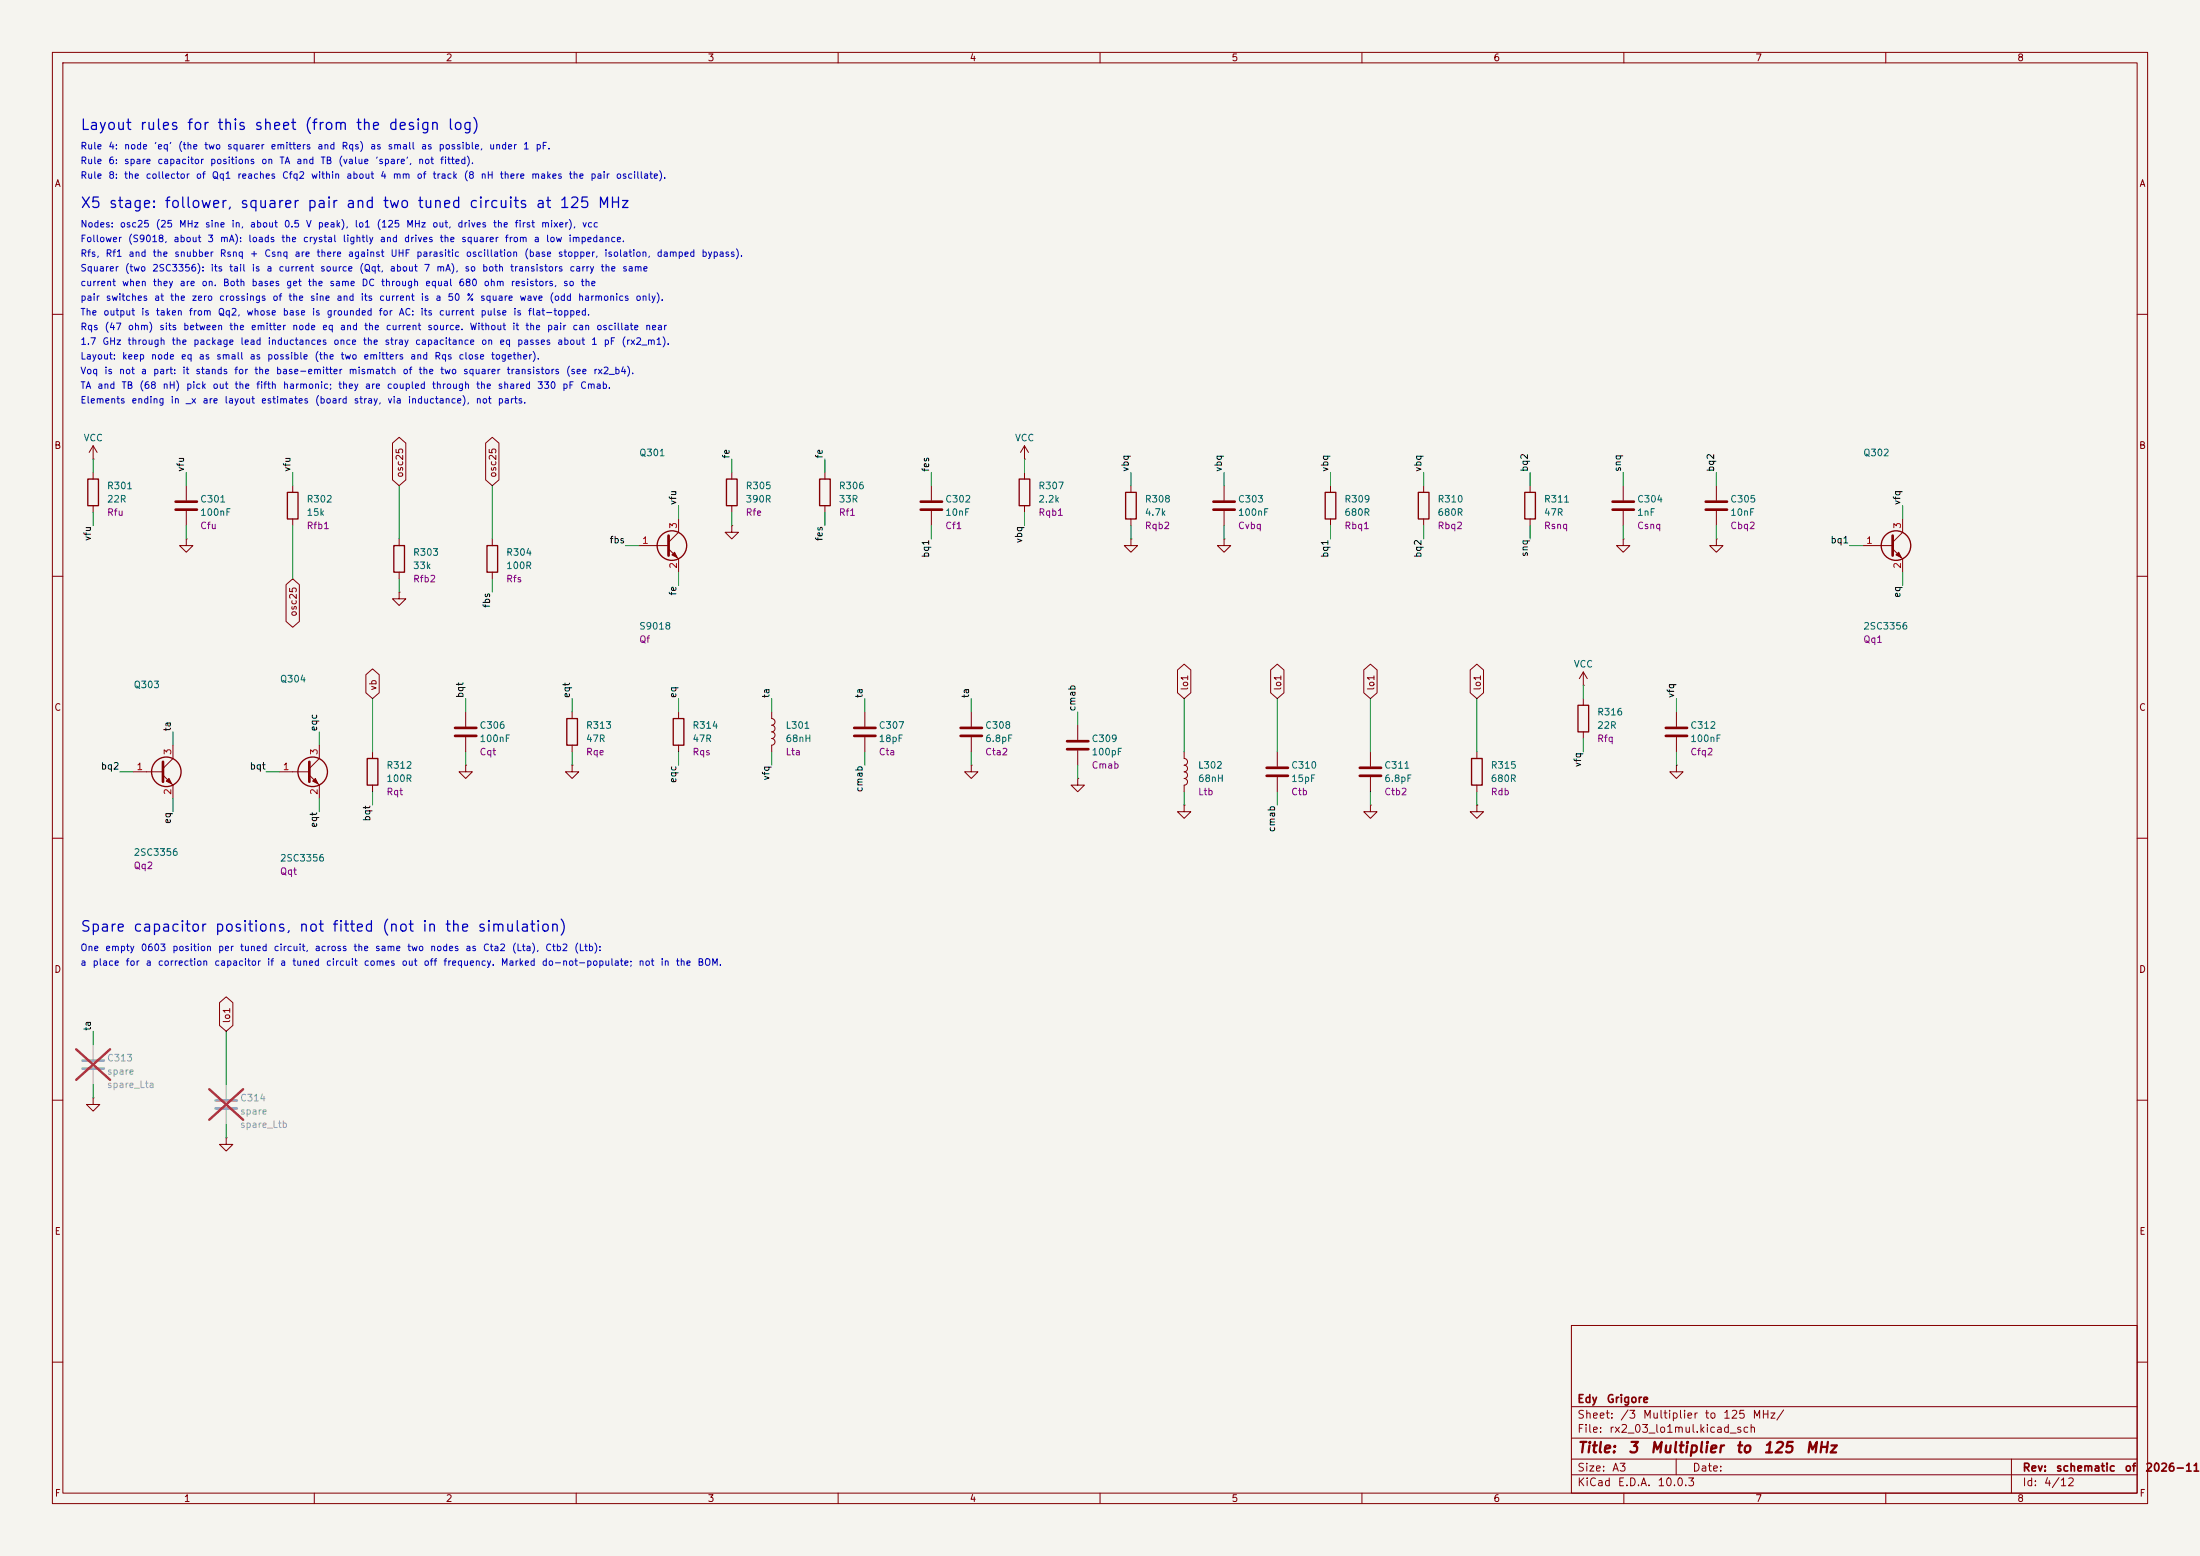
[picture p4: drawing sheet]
<svg xmlns="http://www.w3.org/2000/svg" width="420mm" height="297mm" viewBox="0 0 420 297" stroke-linecap="round" stroke-linejoin="round" font-family="sans-serif">
<path d="M0 0h420v297h-420z" fill="#f5f4ef" stroke="#f5f4ef" stroke-width=".19"/>
<g fill="none" stroke="#840000" stroke-width=".19">
<path d="M10 10h400v277h-400zM12 12h396v273h-396zM60 10v2M110 10v2M160 10v2M210 10v2M260 10v2M310 10v2M360 10v2M10 60h2M408 60h2M17.8 87.6h.1"/>
<path d="M17.8 85.1l-.8 1.3M17.8 85.1l.7 1.3M17.8 85.1v2.5M17.8 90.2v1.2M17.8 96.5v1.3M35.6 92.7v2.8M35.6 97.5v2.8M55.9 92.7v1.3M55.9 99.1v1.2M74.9 84.6l1.3-1.1 1.3 1.1v7l-1.3 1.1-1.3-1.1zM92.7 84.6l1.3-1.1 1.3 1.1v7l-1.3 1.1-1.3-1.1zM129.5 99.1v2.5l-1.9 1.9"/>
<path d="M139.7 90.2v1.2M139.7 96.5v1.3M157.5 90.2v1.2M157.5 96.5v1.3M177.8 92.7v2.8M177.8 97.5v2.8M195.6 87.6h.1M195.6 85.1v2.5M195.6 90.2v1.2M195.6 96.5v1.3M195.6 85.1l-.8 1.3M195.6 85.1l.7 1.3"/>
<path d="M215.9 92.7v1.3M215.9 99.1v1.2M233.7 92.7v2.8M233.7 97.5v2.8M254 92.7v1.3M254 99.1v1.2M271.8 92.7v1.3M271.8 99.1v1.2M292.1 92.7v1.3M292.1 99.1v1.2M309.9 92.7v2.8M309.9 97.5v2.8"/>
<path d="M327.7 92.7v2.8M327.7 97.5v2.8M363.2 99.1v2.5l-1.9 1.9M10 110h2M35.6 102.9v1.2h1.2l-1.2 1.3-1.3-1.3h1.3M35.6 102.9h.1M54.6 111.6l1.3-1.1 1.3 1.1v7l-1.3 1.1-1.3-1.1zM76.2 113v1.3h1.3l-1.3 1.3-1.3-1.3h1.3M76.2 113h.1M76.2 102.9v1.2M76.2 109.2v1.3M94 102.9v1.2"/>
<path d="M94 109.2v1.3M121.9 104.1h5.7M127.6 104.8l1.9 1.9v2.5M139.7 100.3v1.3h1.3l-1.3 1.3-1.3-1.3h1.3M139.7 100.3h.1M215.9 102.9v1.2h1.3l-1.3 1.3-1.3-1.3h1.3M215.9 102.9h.1M233.7 102.9v1.2h1.2l-1.2 1.3-1.3-1.3h1.3M233.7 102.9h.1M309.9 102.9v1.2h1.2l-1.2 1.3-1.3-1.3h1.3M309.9 102.9h.1M327.7 102.9v1.2h1.2l-1.2 1.3-1.3-1.3h1.3"/>
<path d="M327.7 102.9h.1M355.6 104.1h5.7M361.3 104.8l1.9 1.9v2.5M408 110h2M69.8 128.8l1.3-1.1 1.3 1.1v3.4l-1.3 1.2-1.3-1.2zM88.9 135.9v2.8M109.2 135.9v1.3M129.5 135.9v1.3M147.3 135.9v1.3a.63 .63 0 0 1 .6 .6 .63 .63 0 0 1-.6 .6M147.3 138.4a.63 .63 0 0 1 .6 .7 .63 .63 0 0 1-.6 .6 .64 .64 0 0 1 .6 .6 .64 .64 0 0 1-.6 .7 .64 .64 0 0 1 .6 .6 .64 .64 0 0 1-.6 .6v1.3M165.1 135.9v2.8M185.4 135.9v2.8"/>
<path d="M205.7 138.4v2.8M224.8 127.9l1.3-1.1 1.2 1.1v4.3l-1.2 1.2-1.3-1.2zM242.6 127.9l1.2-1.1 1.3 1.1v4.3l-1.3 1.2-1.2-1.2zM260.3 127.9l1.3-1.1 1.3 1.1v4.3l-1.3 1.2-1.3-1.2zM280.7 127.9l1.2-1.1 1.3 1.1v4.3l-1.3 1.2-1.2-1.2zM302.3 130.8h.1M302.3 128.3v2.5M302.3 133.4v1.2M302.3 139.7v1.3M302.3 128.3l-.8 1.2M302.3 128.3l.7 1.2M320 135.9v2.8"/>
<path d="M10 160h2M25.4 147.3h5.7M31.1 148l1.9 1.9v2.5M33 142.2v2.6l-1.9 1.9M53.3 147.3h5.8M59.1 148l1.9 1.9v2.5M61 142.2v2.6l-1.9 1.9M71.1 143.5v1.3M71.1 149.9v1.2M88.9 146.1v1.2h1.3l-1.3 1.3-1.3-1.3h1.3M88.9 146.1h.1M88.9 140.7v2.8"/>
<path d="M109.2 146.1v1.2h1.3l-1.3 1.3-1.3-1.3h1.3M109.2 146.1h.1M109.2 142.2v1.3M129.5 142.2v1.3M165.1 140.7v2.8M185.4 146.1v1.2h1.3l-1.3 1.3-1.3-1.3h1.3M185.4 146.1h.1M185.4 140.7v2.8M205.7 148.6v1.3h1.3l-1.3 1.2-1.2-1.2h1.2M205.7 148.6h.1M205.7 143.3v2.8M226.1 143.5v1.3a.64 .64 0 0 1 .6 .6 .64 .64 0 0 1-.6 .7 .64 .64 0 0 1 .6 .6 .64 .64 0 0 1-.6 .6 .64 .64 0 0 1 .6 .7 .64 .64 0 0 1-.6 .6"/>
<path d="M226.1 148.6a.64 .64 0 0 1 .6 .6 .64 .64 0 0 1-.6 .7v1.2M226.1 153.7v1.2h1.2l-1.2 1.3-1.3-1.3h1.3M226.1 153.7h.1M243.8 143.5v2.8M243.8 148.3v2.8M261.6 153.7v1.2h1.3l-1.3 1.3-1.3-1.3h1.3M261.6 153.7h.1M261.6 143.5v2.8M261.6 148.3v2.8M281.9 153.7v1.2h1.3l-1.3 1.3-1.2-1.3h1.2M281.9 153.7h.1M281.9 143.5v1.3"/>
<path d="M281.9 149.9v1.2M320 146.1v1.2h1.3l-1.3 1.3-1.2-1.3h1.2M320 146.1h.1M320 140.7v2.8M408 160h2M41.9 191.4l1.3-1.1 1.3 1.1v4.3l-1.3 1.2-1.3-1.2zM10 210h2M17.8 209.6v1.2h1.2l-1.2 1.3-1.3-1.3h1.3M17.8 209.6h.1M43.2 217.2v1.2h1.2l-1.2 1.3-1.3-1.3h1.3M43.2 217.2h.1M408 210h2"/>
<path d="M300 253h108v32h-108zM10 260h2M300 278.5h108M300 274.5h108M300 268.5h108M320 278.5v3M384 278.5v6.5M408 260h2M60 285v2M110 285v2M160 285v2M210 285v2"/>
<path d="M260 285v2M300 281.5h108M310 285v2M360 285v2"/>
</g>
<g fill="none" stroke="#840000" stroke-width=".25">
<path d="M16.8 91.4h2v5.1h-2zM54.9 94h2v5.1h-2zM138.7 91.4h2v5.1h-2zM156.5 91.4h2v5.1h-2zM194.6 91.4h2v5.1h-2zM214.9 94h2v5.1h-2zM253 94h2v5.1h-2zM270.8 94h2v5.1h-2zM291.1 94h2v5.1h-2zM75.2 104.1h2v5.1h-2zM93 104.1h2v5.1h-2zM108.2 137.2h2v5h-2z"/>
<path d="M128.5 137.2h2.1v5h-2.1zM301.2 134.6h2.1v5.1h-2.1zM70.1 144.8h2v5.1h-2zM280.9 144.8h2.1v5.1h-2.1z"/>
<circle cx="128.3" cy="104.1" r="2.82"/>
<circle cx="361.9" cy="104.1" r="2.82"/>
<circle cx="31.7" cy="147.3" r="2.82"/>
<circle cx="59.7" cy="147.3" r="2.82"/>
</g>
<g fill="none" stroke="#840000" stroke-width=".51">
<path d="M33.5 95.8h4.1M33.5 97.3h4.1M175.8 95.8h4M175.8 97.3h4M231.6 95.8h4.1M231.6 97.3h4.1M307.8 95.8h4.1M307.8 97.3h4.1M325.6 95.8h4.1M325.6 97.3h4.1M127.6 102.2v3.8M361.3 102.2v3.8"/>
<path d="M86.9 138.9h4M163.1 138.9h4M183.4 138.9h4.1M318 138.9h4.1M31.1 145.4v3.8M59.1 145.4v3.8M86.9 140.5h4M163.1 140.5h4M183.4 140.5h4.1M203.7 141.5h4.1M203.7 143h4.1M241.8 146.6h4.1"/>
<path d="M241.8 148.1h4.1M259.6 146.6h4.1M259.6 148.1h4.1M318 140.5h4.1"/>
</g>
<g fill="#840000" stroke="#840000" stroke-width=".19">
<path d="M31.7 149.1l.6-.5 .5 1z"/>
<path d="M361.9 105.9l.6-.5 .5 1z"/>
<path d="M60.2 148.6l.5 1-1-.5z"/>
<path d="M128.3 105.9l.5-.5 .5 1z"/>
</g>
<path d="M15.7 202.4h4.1M15.7 204h4.1M41.1 210.1h4.1M41.1 211.6h4.1" fill="none" stroke="#9c9b98" stroke-width=".51"/>
<path d="M17.8 199.4v2.8M17.8 204.2v2.8M43.2 207v2.8M43.2 211.8v2.8" fill="none" stroke="#9c9b98" stroke-width=".19"/>
<path d="M14.5 200.3l6.5 5.8M21 200.3l-6.5 5.8M39.9 207.9l6.5 5.8M46.4 207.9l-6.5 5.8" fill="none" stroke="#e12e31" stroke-width=".46"/>
<g fill="none" stroke="#009600" stroke-width=".19">
<path d="M17.8 87.6v2.6M17.8 97.8v2.5M35.6 90.2v2.5M55.9 90.2v2.5M76.2 92.7v10.2M94 92.7v10.2M129.5 96.5v2.6M139.7 87.6v2.6M139.7 97.8v2.5M157.5 87.6v2.6M157.5 97.8v2.5M177.8 90.2v2.5"/>
<path d="M195.6 87.6v2.6M195.6 97.8v2.5M215.9 90.2v2.5M233.7 90.2v2.5M254 90.2v2.5M271.8 90.2v2.5M292.1 90.2v2.5M309.9 90.2v2.5M327.7 90.2v2.5M363.2 96.5v2.6M35.6 100.3v2.6M55.9 100.3v10.2"/>
<path d="M76.2 110.5v2.5M94 110.5v2.5M119.4 104.1h2.5M129.5 109.2v2.6M177.8 100.3v2.6M215.9 100.3v2.6M233.7 100.3v2.6M254 100.3v2.6M271.8 100.3v2.6M292.1 100.3v2.6M309.9 100.3v2.6M327.7 100.3v2.6"/>
<path d="M353.1 104.1h2.5M363.2 109.2v2.6M33 139.7v2.5M61 139.7v2.5M71.1 133.4v10.1M88.9 133.4v2.5M109.2 133.4v2.5M129.5 133.4v2.5M147.3 133.4v2.5M165.1 133.4v2.5M185.4 133.4v2.5M205.7 135.9v2.5"/>
<path d="M226.1 133.4v10.1M243.8 133.4v10.1M261.6 133.4v10.1M281.9 133.4v10.1M302.3 130.8v2.6M320 133.4v2.5M22.9 147.3h2.5M33 152.4v2.5M50.8 147.3h2.5M61 152.4v2.5M71.1 151.1v2.6M88.9 143.5v2.6"/>
<path d="M109.2 143.5v2.6M129.5 143.5v2.6M147.3 143.5v2.6M165.1 143.5v2.6M185.4 143.5v2.6M205.7 146.1v2.5M226.1 151.1v2.6M243.8 151.1v2.6M261.6 151.1v2.6M281.9 151.1v2.6M302.3 141v2.5M320 143.5v2.6"/>
<path d="M17.8 196.9v2.5M43.2 196.9v10.1M17.8 207v2.6M43.2 214.6v2.6"/>
</g>
<g font-size="2" fill="#0000c2">
<text x="15.2" y="25.3">Layout rules for this sheet (from the design log)</text>
<text x="15.2" y="40.2">X5 stage: follower, squarer pair and two tuned circuits at 125 MHz</text>
<text x="15.2" y="178.3">Spare capacitor positions, not fitted (not in the simulation)</text>
</g>
<g font-size="2" fill="#840000">
<text x="301" y="277.8">Title:</text>
<text x="310.7" y="277.8">3</text>
<text x="314.9" y="277.8">Multiplier</text>
<text x="331.2" y="277.8">to</text>
<text x="336.5" y="277.8">125</text>
<text x="344.5" y="277.8">MHz</text>
</g>
<g font-size="1.5" fill="#840000">
<text x="301" y="268.1">Edy</text>
<text x="306.6" y="268.1">Grigore</text>
<text x="301" y="273.8">File:</text>
<text x="301" y="271.1">Sheet:</text>
<text x="307.1" y="273.8">rx2_03_lo1mul.kicad_sch</text>
<text x="309.2" y="271.1">/3</text>
<text x="313.5" y="271.1">Multiplier</text>
<text x="325.3" y="271.1">to</text>
<text x="328.8" y="271.1">125</text>
<text x="334.4" y="271.1">MHz/</text>
<text x="301" y="281.2">Size:</text>
<text x="307.6" y="281.2">A3</text>
<text x="323" y="281.2">Date:</text>
<text x="386" y="281.2">Rev:</text>
<text x="392.4" y="281.2">schematic</text>
<text x="405.5" y="281.2">of</text>
<text x="409.4" y="281.2">2026-11-</text>
<text x="301" y="284">KiCad</text>
<text x="308.7" y="284">E.D.A.</text>
<text x="316.3" y="284">10.0.3</text>
<text x="386" y="284">Id:</text>
<text x="390.1" y="284">4/12</text>
</g>
<g font-size="1.3" fill="#840000">
<text x="35" y="12">1</text>
<text x="85" y="12">2</text>
<text x="135" y="12">3</text>
<text x="185" y="12">4</text>
<text x="235" y="12">5</text>
<text x="285" y="12">6</text>
<text x="335" y="12">7</text>
<text x="385" y="12">8</text>
<text x="10.3" y="36">A</text>
<text x="408.3" y="36">A</text>
<text x="10.3" y="86">B</text>
<text x="408.2" y="86">B</text>
<text x="77.3" y="91.3" transform="rotate(-90 77.3 91.3)">osc25</text>
<text x="95" y="91.3" transform="rotate(-90 95 91.3)">osc25</text>
<text x="56.9" y="117.8" transform="rotate(-90 56.9 117.8)">osc25</text>
<text x="72.2" y="131.9" transform="rotate(-90 72.2 131.9)">vb</text>
<text x="227.1" y="131.9" transform="rotate(-90 227.1 131.9)">lo1</text>
<text x="244.9" y="131.9" transform="rotate(-90 244.9 131.9)">lo1</text>
<text x="262.7" y="131.9" transform="rotate(-90 262.7 131.9)">lo1</text>
<text x="283" y="131.9" transform="rotate(-90 283 131.9)">lo1</text>
<text x="10.3" y="136">C</text>
<text x="408.2" y="136">C</text>
<text x="10.3" y="186">D</text>
<text x="408.2" y="186">D</text>
<text x="44.2" y="195.4" transform="rotate(-90 44.2 195.4)">lo1</text>
<text x="10.3" y="236">E</text>
<text x="408.3" y="236">E</text>
<text x="10.3" y="286">F</text>
<text x="35" y="287">1</text>
<text x="85" y="287">2</text>
<text x="135" y="287">3</text>
<text x="185" y="287">4</text>
<text x="235" y="287">5</text>
<text x="285" y="287">6</text>
<text x="335" y="287">7</text>
<text x="385" y="287">8</text>
<text x="408.3" y="286">F</text>
</g>
<g font-size="1.3" fill="#0000c2">
<text x="15.2" y="28.8">Rule</text>
<text x="20.6" y="28.8">4:</text>
<text x="23.6" y="28.8">node</text>
<text x="29.3" y="28.8">'eq'</text>
<text x="33.9" y="28.8">(the</text>
<text x="38.9" y="28.8">two</text>
<text x="43.2" y="28.8">squarer</text>
<text x="51.6" y="28.8">emitters</text>
<text x="60.5" y="28.8">and</text>
<text x="65.1" y="28.8">Rqs)</text>
<text x="70.6" y="28.8">as</text>
<text x="73.9" y="28.8">small</text>
<text x="80.3" y="28.8">as</text>
<text x="83.6" y="28.8">possible,</text>
<text x="93.3" y="28.8">under</text>
<text x="99.7" y="28.8">1</text>
<text x="102.1" y="28.8">pF.</text>
<text x="15.2" y="34.4">Rule</text>
<text x="15.2" y="31.6">Rule</text>
<text x="20.6" y="34.4">8:</text>
<text x="20.6" y="31.6">6:</text>
<text x="23.6" y="34.4">the</text>
<text x="23.6" y="31.6">spare</text>
<text x="27.7" y="34.4">collector</text>
<text x="29.9" y="31.6">capacitor</text>
<text x="37.3" y="34.4">of</text>
<text x="40" y="31.6">positions</text>
<text x="40.3" y="34.4">Qq1</text>
<text x="45.2" y="34.4">reaches</text>
<text x="49.8" y="31.6">on</text>
<text x="53.2" y="31.6">TA</text>
<text x="53.7" y="34.4">Cfq2</text>
<text x="56.5" y="31.6">and</text>
<text x="59.3" y="34.4">within</text>
<text x="61.1" y="31.6">TB</text>
<text x="64.5" y="31.6">(value</text>
<text x="66" y="34.4">about</text>
<text x="71.5" y="31.6">'spare',</text>
<text x="72.5" y="34.4">4</text>
<text x="74.9" y="34.4">mm</text>
<text x="79.4" y="34.4">of</text>
<text x="79.7" y="31.6">not</text>
<text x="82.5" y="34.4">track</text>
<text x="83.9" y="31.6">fitted).</text>
<text x="88.4" y="34.4">(8</text>
<text x="91.6" y="34.4">nH</text>
<text x="95.3" y="34.4">there</text>
<text x="101.3" y="34.4">makes</text>
<text x="108.5" y="34.4">the</text>
<text x="112.6" y="34.4">pair</text>
<text x="117.5" y="34.4">oscillate).</text>
<text x="15.2" y="43.7">Nodes:</text>
<text x="15.2" y="46.5">Follower</text>
<text x="22.8" y="43.7">osc25</text>
<text x="24.3" y="46.5">(S9018,</text>
<text x="29.6" y="43.7">(25</text>
<text x="33" y="46.5">about</text>
<text x="34.1" y="43.7">MHz</text>
<text x="39" y="43.7">sine</text>
<text x="39.5" y="46.5">3</text>
<text x="41.9" y="46.5">mA):</text>
<text x="44.1" y="43.7">in,</text>
<text x="47.3" y="46.5">loads</text>
<text x="47.6" y="43.7">about</text>
<text x="53.6" y="46.5">the</text>
<text x="54.1" y="43.7">0.5</text>
<text x="57.7" y="46.5">crystal</text>
<text x="58.3" y="43.7">V</text>
<text x="60.6" y="43.7">peak),</text>
<text x="65.3" y="46.5">lightly</text>
<text x="67.6" y="43.7">lo1</text>
<text x="71.8" y="43.7">(125</text>
<text x="72.4" y="46.5">and</text>
<text x="77" y="46.5">drives</text>
<text x="77.4" y="43.7">MHz</text>
<text x="82.4" y="43.7">out,</text>
<text x="83.8" y="46.5">the</text>
<text x="87.2" y="43.7">drives</text>
<text x="88" y="46.5">squarer</text>
<text x="94" y="43.7">the</text>
<text x="96.3" y="46.5">from</text>
<text x="98.1" y="43.7">first</text>
<text x="101.8" y="46.5">a</text>
<text x="103.2" y="43.7">mixer),</text>
<text x="104.1" y="46.5">low</text>
<text x="108.4" y="46.5">impedance.</text>
<text x="111" y="43.7">vcc</text>
<text x="15.2" y="49.3">Rfs,</text>
<text x="15.2" y="52.1">Squarer</text>
<text x="20" y="49.3">Rf1</text>
<text x="23.7" y="52.1">(two</text>
<text x="24.4" y="49.3">and</text>
<text x="29" y="52.1">2SC3356):</text>
<text x="29" y="49.3">the</text>
<text x="33.2" y="49.3">snubber</text>
<text x="40.1" y="52.1">its</text>
<text x="41.8" y="49.3">Rsnq</text>
<text x="43.6" y="52.1">tail</text>
<text x="47.6" y="49.3">+</text>
<text x="47.9" y="52.1">is</text>
<text x="50.3" y="49.3">Csnq</text>
<text x="50.7" y="52.1">a</text>
<text x="53.1" y="52.1">current</text>
<text x="56.1" y="49.3">are</text>
<text x="60.3" y="49.3">there</text>
<text x="61" y="52.1">source</text>
<text x="66.3" y="49.3">against</text>
<text x="68.5" y="52.1">(Qqt,</text>
<text x="74.3" y="52.1">about</text>
<text x="74.4" y="49.3">UHF</text>
<text x="79.4" y="49.3">parasitic</text>
<text x="80.8" y="52.1">7</text>
<text x="83.2" y="52.1">mA),</text>
<text x="88.6" y="52.1">so</text>
<text x="88.8" y="49.3">oscillation</text>
<text x="91.9" y="52.1">both</text>
<text x="97.3" y="52.1">transistors</text>
<text x="100" y="49.3">(base</text>
<text x="106.4" y="49.3">stopper,</text>
<text x="108.6" y="52.1">carry</text>
<text x="114.5" y="52.1">the</text>
<text x="115.3" y="49.3">isolation,</text>
<text x="118.7" y="52.1">same</text>
<text x="125.3" y="49.3">damped</text>
<text x="133.8" y="49.3">bypass).</text>
<text x="15.2" y="54.9">current</text>
<text x="15.2" y="57.7">pair</text>
<text x="20.1" y="57.7">switches</text>
<text x="23.2" y="54.9">when</text>
<text x="29.1" y="54.9">they</text>
<text x="29.3" y="57.7">at</text>
<text x="32.4" y="57.7">the</text>
<text x="34.2" y="54.9">are</text>
<text x="36.5" y="57.7">zero</text>
<text x="38.4" y="54.9">on.</text>
<text x="41.7" y="57.7">crossings</text>
<text x="42.4" y="54.9">Both</text>
<text x="47.9" y="54.9">bases</text>
<text x="51.9" y="57.7">of</text>
<text x="54.5" y="54.9">get</text>
<text x="54.9" y="57.7">the</text>
<text x="58.7" y="54.9">the</text>
<text x="59.1" y="57.7">sine</text>
<text x="62.8" y="54.9">same</text>
<text x="64.1" y="57.7">and</text>
<text x="68.7" y="57.7">its</text>
<text x="68.9" y="54.9">DC</text>
<text x="72.3" y="57.7">current</text>
<text x="72.6" y="54.9">through</text>
<text x="80.2" y="57.7">is</text>
<text x="81.1" y="54.9">equal</text>
<text x="83" y="57.7">a</text>
<text x="85.3" y="57.7">50</text>
<text x="87.4" y="54.9">680</text>
<text x="88.9" y="57.7">%</text>
<text x="91.5" y="57.7">square</text>
<text x="92.2" y="54.9">ohm</text>
<text x="97.4" y="54.9">resistors,</text>
<text x="99.1" y="57.7">wave</text>
<text x="104.8" y="57.7">(odd</text>
<text x="107.4" y="54.9">so</text>
<text x="110.2" y="57.7">harmonics</text>
<text x="110.7" y="54.9">the</text>
<text x="121.2" y="57.7">only).</text>
<text x="15.2" y="60.5">The</text>
<text x="15.2" y="63.3">Rqs</text>
<text x="19.6" y="60.5">output</text>
<text x="19.9" y="63.3">(47</text>
<text x="24.3" y="63.3">ohm)</text>
<text x="26.8" y="60.5">is</text>
<text x="29.6" y="60.5">taken</text>
<text x="30.3" y="63.3">sits</text>
<text x="34.9" y="63.3">between</text>
<text x="35.9" y="60.5">from</text>
<text x="41.5" y="60.5">Qq2,</text>
<text x="43.7" y="63.3">the</text>
<text x="46.9" y="60.5">whose</text>
<text x="47.8" y="63.3">emitter</text>
<text x="53.9" y="60.5">base</text>
<text x="55.7" y="63.3">node</text>
<text x="59.4" y="60.5">is</text>
<text x="61.4" y="63.3">eq</text>
<text x="62.2" y="60.5">grounded</text>
<text x="64.8" y="63.3">and</text>
<text x="69.4" y="63.3">the</text>
<text x="72.2" y="60.5">for</text>
<text x="73.5" y="63.3">current</text>
<text x="76" y="60.5">AC:</text>
<text x="80.1" y="60.5">its</text>
<text x="81.5" y="63.3">source.</text>
<text x="83.7" y="60.5">current</text>
<text x="89.5" y="63.3">Without</text>
<text x="91.6" y="60.5">pulse</text>
<text x="97.7" y="63.3">it</text>
<text x="97.9" y="60.5">is</text>
<text x="100.2" y="63.3">the</text>
<text x="100.7" y="60.5">flat-topped.</text>
<text x="104.3" y="63.3">pair</text>
<text x="109.2" y="63.3">can</text>
<text x="113.7" y="63.3">oscillate</text>
<text x="123.1" y="63.3">near</text>
<text x="15.2" y="66.1">1.7</text>
<text x="15.2" y="71.7">Voq</text>
<text x="15.2" y="68.9">Layout:</text>
<text x="19.4" y="66.1">GHz</text>
<text x="19.8" y="71.7">is</text>
<text x="22.6" y="71.7">not</text>
<text x="23.2" y="68.9">keep</text>
<text x="24.2" y="66.1">through</text>
<text x="26.8" y="71.7">a</text>
<text x="28.7" y="68.9">node</text>
<text x="29.1" y="71.7">part:</text>
<text x="32.7" y="66.1">the</text>
<text x="34.4" y="68.9">eq</text>
<text x="34.7" y="71.7">it</text>
<text x="36.8" y="66.1">package</text>
<text x="37.2" y="71.7">stands</text>
<text x="37.8" y="68.9">as</text>
<text x="41.2" y="68.9">small</text>
<text x="44.6" y="71.7">for</text>
<text x="45.8" y="66.1">lead</text>
<text x="47.5" y="68.9">as</text>
<text x="48.4" y="71.7">the</text>
<text x="50.9" y="68.9">possible</text>
<text x="51" y="66.1">inductances</text>
<text x="52.6" y="71.7">base-emitter</text>
<text x="59.9" y="68.9">(the</text>
<text x="63.5" y="66.1">once</text>
<text x="64.9" y="68.9">two</text>
<text x="66.4" y="71.7">mismatch</text>
<text x="69.2" y="66.1">the</text>
<text x="69.3" y="68.9">emitters</text>
<text x="73.3" y="66.1">stray</text>
<text x="76.7" y="71.7">of</text>
<text x="78.2" y="68.9">and</text>
<text x="79.1" y="66.1">capacitance</text>
<text x="79.8" y="71.7">the</text>
<text x="82.8" y="68.9">Rqs</text>
<text x="83.9" y="71.7">two</text>
<text x="87.4" y="68.9">close</text>
<text x="88.3" y="71.7">squarer</text>
<text x="91.7" y="66.1">on</text>
<text x="93.6" y="68.9">together).</text>
<text x="95.2" y="66.1">eq</text>
<text x="96.6" y="71.7">transistors</text>
<text x="98.6" y="66.1">passes</text>
<text x="106.3" y="66.1">about</text>
<text x="107.9" y="71.7">(see</text>
<text x="112.8" y="66.1">1</text>
<text x="113.2" y="71.7">rx2_b4).</text>
<text x="115.1" y="66.1">pF</text>
<text x="118.5" y="66.1">(rx2_m1).</text>
<text x="15.2" y="74.5">TA</text>
<text x="15.2" y="77.3">Elements</text>
<text x="18.5" y="74.5">and</text>
<text x="23.1" y="74.5">TB</text>
<text x="25" y="77.3">ending</text>
<text x="26.5" y="74.5">(68</text>
<text x="30.9" y="74.5">nH)</text>
<text x="32.5" y="77.3">in</text>
<text x="35.4" y="77.3">_x</text>
<text x="35.4" y="74.5">pick</text>
<text x="38.5" y="77.3">are</text>
<text x="40.5" y="74.5">out</text>
<text x="42.7" y="77.3">layout</text>
<text x="44.7" y="74.5">the</text>
<text x="48.8" y="74.5">fifth</text>
<text x="49.7" y="77.3">estimates</text>
<text x="53.9" y="74.5">harmonic;</text>
<text x="60" y="77.3">(board</text>
<text x="64.4" y="74.5">they</text>
<text x="67.4" y="77.3">stray,</text>
<text x="69.5" y="74.5">are</text>
<text x="73.7" y="74.5">coupled</text>
<text x="73.9" y="77.3">via</text>
<text x="77.7" y="77.3">inductance),</text>
<text x="82.3" y="74.5">through</text>
<text x="90.7" y="77.3">not</text>
<text x="90.8" y="74.5">the</text>
<text x="94.9" y="77.3">parts.</text>
<text x="94.9" y="74.5">shared</text>
<text x="102.4" y="74.5">330</text>
<text x="107.2" y="74.5">pF</text>
<text x="110.6" y="74.5">Cmab.</text>
<text x="15.2" y="184.6">a</text>
<text x="15.2" y="181.8">One</text>
<text x="17.6" y="184.6">place</text>
<text x="20" y="181.8">empty</text>
<text x="23.9" y="184.6">for</text>
<text x="26.8" y="181.8">0603</text>
<text x="27.7" y="184.6">a</text>
<text x="30" y="184.6">correction</text>
<text x="32.8" y="181.8">position</text>
<text x="40.8" y="184.6">capacitor</text>
<text x="41.5" y="181.8">per</text>
<text x="45.7" y="181.8">tuned</text>
<text x="50.9" y="184.6">if</text>
<text x="52.1" y="181.8">circuit,</text>
<text x="53.4" y="184.6">a</text>
<text x="55.7" y="184.6">tuned</text>
<text x="60" y="181.8">across</text>
<text x="62.1" y="184.6">circuit</text>
<text x="67.4" y="181.8">the</text>
<text x="69.3" y="184.6">comes</text>
<text x="71.5" y="181.8">same</text>
<text x="76.6" y="184.6">out</text>
<text x="77.6" y="181.8">two</text>
<text x="80.8" y="184.6">off</text>
<text x="82" y="181.8">nodes</text>
<text x="84.5" y="184.6">frequency.</text>
<text x="88.7" y="181.8">as</text>
<text x="92.1" y="181.8">Cta2</text>
<text x="95.5" y="184.6">Marked</text>
<text x="97.6" y="181.8">(Lta),</text>
<text x="103.3" y="184.6">do-not-populate;</text>
<text x="104" y="181.8">Ctb2</text>
<text x="109.5" y="181.8">(Ltb):</text>
<text x="121.8" y="184.6">not</text>
<text x="126" y="184.6">in</text>
<text x="128.9" y="184.6">the</text>
<text x="133" y="184.6">BOM.</text>
</g>
<g font-size="1.3" fill="#006464">
<text x="15.9" y="84.5">VCC</text>
<text x="121.9" y="87.4">Q301</text>
<text x="193.7" y="84.5">VCC</text>
<text x="355.6" y="87.4">Q302</text>
<text x="20.3" y="93.7">R301</text>
<text x="142.2" y="93.7">R305</text>
<text x="160" y="93.7">R306</text>
<text x="198.1" y="93.7">R307</text>
<text x="20.3" y="96.2">22R</text>
<text x="38.1" y="96.2">C301</text>
<text x="38.1" y="98.8">100nF</text>
<text x="58.4" y="96.2">R302</text>
<text x="58.4" y="98.8">15k</text>
<text x="142.2" y="96.2">390R</text>
<text x="160" y="96.2">33R</text>
<text x="180.3" y="96.2">C302</text>
<text x="180.3" y="98.8">10nF</text>
<text x="198.1" y="96.2">2.2k</text>
<text x="218.4" y="96.2">R308</text>
<text x="218.4" y="98.8">4.7k</text>
<text x="236.2" y="96.2">C303</text>
<text x="236.2" y="98.8">100nF</text>
<text x="256.5" y="96.2">R309</text>
<text x="256.5" y="98.8">680R</text>
<text x="274.3" y="96.2">R310</text>
<text x="274.3" y="98.8">680R</text>
<text x="294.6" y="96.2">R311</text>
<text x="294.6" y="98.8">47R</text>
<text x="312.4" y="96.2">C304</text>
<text x="312.4" y="98.8">1nF</text>
<text x="330.2" y="96.2">C305</text>
<text x="330.2" y="98.8">10nF</text>
<text x="78.7" y="106.4">R303</text>
<text x="96.5" y="106.4">R304</text>
<text x="78.7" y="108.9">33k</text>
<text x="96.5" y="108.9">100R</text>
<text x="121.9" y="120.5">S9018</text>
<text x="355.6" y="120.5">2SC3356</text>
<text x="25.4" y="131.7">Q303</text>
<text x="53.3" y="130.6">Q304</text>
<text x="300.3" y="127.7">VCC</text>
<text x="304.8" y="136.9">R316</text>
<text x="91.4" y="139.4">C306</text>
<text x="91.4" y="141.9">100nF</text>
<text x="111.8" y="139.4">R313</text>
<text x="111.8" y="141.9">47R</text>
<text x="132.1" y="139.4">R314</text>
<text x="132.1" y="141.9">47R</text>
<text x="149.9" y="141.9">68nH</text>
<text x="149.9" y="139.4">L301</text>
<text x="167.6" y="139.4">C307</text>
<text x="167.6" y="141.9">18pF</text>
<text x="188" y="139.4">C308</text>
<text x="188" y="141.9">6.8pF</text>
<text x="208.3" y="141.9">C309</text>
<text x="304.8" y="139.4">22R</text>
<text x="322.6" y="139.4">C312</text>
<text x="322.6" y="141.9">100nF</text>
<text x="73.7" y="147">R312</text>
<text x="73.7" y="149.6">100R</text>
<text x="208.3" y="144.5">100pF</text>
<text x="228.6" y="149.6">68nH</text>
<text x="228.6" y="147">L302</text>
<text x="246.4" y="147">C310</text>
<text x="246.4" y="149.6">15pF</text>
<text x="264.2" y="147">C311</text>
<text x="264.2" y="149.6">6.8pF</text>
<text x="284.5" y="147">R315</text>
<text x="284.5" y="149.6">680R</text>
<text x="25.4" y="163.7">2SC3356</text>
<text x="53.3" y="164.8">2SC3356</text>
</g>
<g font-size="1.3" fill="#0f0f0f">
<text x="139.6" y="87.6" transform="rotate(-90 139.6 87.6)">fe</text>
<text x="157.4" y="87.6" transform="rotate(-90 157.4 87.6)">fe</text>
<text x="35.4" y="90.2" transform="rotate(-90 35.4 90.2)">vfu</text>
<text x="55.8" y="90.2" transform="rotate(-90 55.8 90.2)">vfu</text>
<text x="177.7" y="90.2" transform="rotate(-90 177.7 90.2)">fes</text>
<text x="215.8" y="90.2" transform="rotate(-90 215.8 90.2)">vbq</text>
<text x="233.6" y="90.2" transform="rotate(-90 233.6 90.2)">vbq</text>
<text x="253.9" y="90.2" transform="rotate(-90 253.9 90.2)">vbq</text>
<text x="271.7" y="90.2" transform="rotate(-90 271.7 90.2)">vbq</text>
<text x="292" y="90.2" transform="rotate(-90 292 90.2)">bq2</text>
<text x="309.8" y="90.2" transform="rotate(-90 309.8 90.2)">snq</text>
<text x="327.5" y="90.2" transform="rotate(-90 327.5 90.2)">bq2</text>
<text x="129.4" y="96.5" transform="rotate(-90 129.4 96.5)">vfu</text>
<text x="363.1" y="96.5" transform="rotate(-90 363.1 96.5)">vfq</text>
<text x="17.7" y="103.4" transform="rotate(-90 17.7 103.4)">vfu</text>
<text x="116.3" y="104">fbs</text>
<text x="157.4" y="103.4" transform="rotate(-90 157.4 103.4)">fes</text>
<text x="177.7" y="106.6" transform="rotate(-90 177.7 106.6)">bq1</text>
<text x="195.5" y="103.8" transform="rotate(-90 195.5 103.8)">vbq</text>
<text x="253.9" y="106.6" transform="rotate(-90 253.9 106.6)">bq1</text>
<text x="271.7" y="106.6" transform="rotate(-90 271.7 106.6)">bq2</text>
<text x="292" y="106.4" transform="rotate(-90 292 106.4)">snq</text>
<text x="349.3" y="104">bq1</text>
<text x="129.4" y="113.8" transform="rotate(-90 129.4 113.8)">fe</text>
<text x="93.9" y="116.1" transform="rotate(-90 93.9 116.1)">fbs</text>
<text x="363.1" y="114.2" transform="rotate(-90 363.1 114.2)">eq</text>
<text x="88.8" y="133.3" transform="rotate(-90 88.8 133.3)">bqt</text>
<text x="109.1" y="133.3" transform="rotate(-90 109.1 133.3)">eqt</text>
<text x="129.4" y="133.3" transform="rotate(-90 129.4 133.3)">eq</text>
<text x="147.2" y="133.3" transform="rotate(-90 147.2 133.3)">ta</text>
<text x="165" y="133.3" transform="rotate(-90 165 133.3)">ta</text>
<text x="185.3" y="133.3" transform="rotate(-90 185.3 133.3)">ta</text>
<text x="205.6" y="135.9" transform="rotate(-90 205.6 135.9)">cmab</text>
<text x="319.9" y="133.3" transform="rotate(-90 319.9 133.3)">vfq</text>
<text x="32.9" y="139.7" transform="rotate(-90 32.9 139.7)">ta</text>
<text x="60.8" y="139.7" transform="rotate(-90 60.8 139.7)">eqc</text>
<text x="19.1" y="147.2">bq2</text>
<text x="47.6" y="147.2">bqt</text>
<text x="129.4" y="149.6" transform="rotate(-90 129.4 149.6)">eqc</text>
<text x="147.2" y="149.1" transform="rotate(-90 147.2 149.1)">vfq</text>
<text x="302.1" y="146.6" transform="rotate(-90 302.1 146.6)">vfq</text>
<text x="165" y="151.3" transform="rotate(-90 165 151.3)">cmab</text>
<text x="32.9" y="157.4" transform="rotate(-90 32.9 157.4)">eq</text>
<text x="60.8" y="158.1" transform="rotate(-90 60.8 158.1)">eqt</text>
<text x="71" y="156.9" transform="rotate(-90 71 156.9)">bqt</text>
<text x="243.7" y="159" transform="rotate(-90 243.7 159)">cmab</text>
<text x="17.7" y="196.8" transform="rotate(-90 17.7 196.8)">ta</text>
</g>
<g font-size="1.3" fill="#840084">
<text x="20.3" y="98.8">Rfu</text>
<text x="38.1" y="101.3">Cfu</text>
<text x="58.4" y="101.3">Rfb1</text>
<text x="142.2" y="98.8">Rfe</text>
<text x="160" y="98.8">Rf1</text>
<text x="180.3" y="101.3">Cf1</text>
<text x="198.1" y="98.8">Rqb1</text>
<text x="218.4" y="101.3">Rqb2</text>
<text x="236.2" y="101.3">Cvbq</text>
<text x="256.5" y="101.3">Rbq1</text>
<text x="274.3" y="101.3">Rbq2</text>
<text x="294.6" y="101.3">Rsnq</text>
<text x="312.4" y="101.3">Csnq</text>
<text x="330.2" y="101.3">Cbq2</text>
<text x="78.7" y="111.5">Rfb2</text>
<text x="96.5" y="111.5">Rfs</text>
<text x="121.9" y="123">Qf</text>
<text x="355.6" y="123">Qq1</text>
<text x="304.8" y="141.9">Rfq</text>
<text x="91.4" y="144.5">Cqt</text>
<text x="111.8" y="144.5">Rqe</text>
<text x="132.1" y="144.5">Rqs</text>
<text x="149.9" y="144.5">Lta</text>
<text x="167.6" y="144.5">Cta</text>
<text x="188" y="144.5">Cta2</text>
<text x="208.3" y="147">Cmab</text>
<text x="322.6" y="144.5">Cfq2</text>
<text x="73.7" y="152.1">Rqt</text>
<text x="228.6" y="152.1">Ltb</text>
<text x="246.4" y="152.1">Ctb</text>
<text x="264.2" y="152.1">Ctb2</text>
<text x="284.5" y="152.1">Rdb</text>
<text x="25.4" y="166.2">Qq2</text>
<text x="53.3" y="167.3">Qqt</text>
</g>
<g font-size="1.3" fill="#a90000">
<text x="129.5" y="101" transform="rotate(-90 129.5 101)">3</text>
<text x="363.2" y="101" transform="rotate(-90 363.2 101)">3</text>
<text x="122.5" y="104.1">1</text>
<text x="356.2" y="104.1">1</text>
<text x="129.5" y="108.7" transform="rotate(-90 129.5 108.7)">2</text>
<text x="363.2" y="108.7" transform="rotate(-90 363.2 108.7)">2</text>
<text x="26" y="147.3">1</text>
<text x="33" y="144.2" transform="rotate(-90 33 144.2)">3</text>
<text x="53.9" y="147.3">1</text>
<text x="60.9" y="144.2" transform="rotate(-90 60.9 144.2)">3</text>
<text x="33" y="151.8" transform="rotate(-90 33 151.8)">2</text>
<text x="60.9" y="151.8" transform="rotate(-90 60.9 151.8)">2</text>
</g>
<g font-size="1.3" fill="#939391">
<text x="20.3" y="202.9">C313</text>
<text x="20.3" y="205.4">spare</text>
<text x="45.7" y="210.5">C314</text>
<text x="45.7" y="213.1">spare</text>
</g>
<g font-size="1.3" fill="#9c9b98">
<text x="20.3" y="208">spare_Lta</text>
<text x="45.7" y="215.6">spare_Ltb</text>
</g>
</svg>
